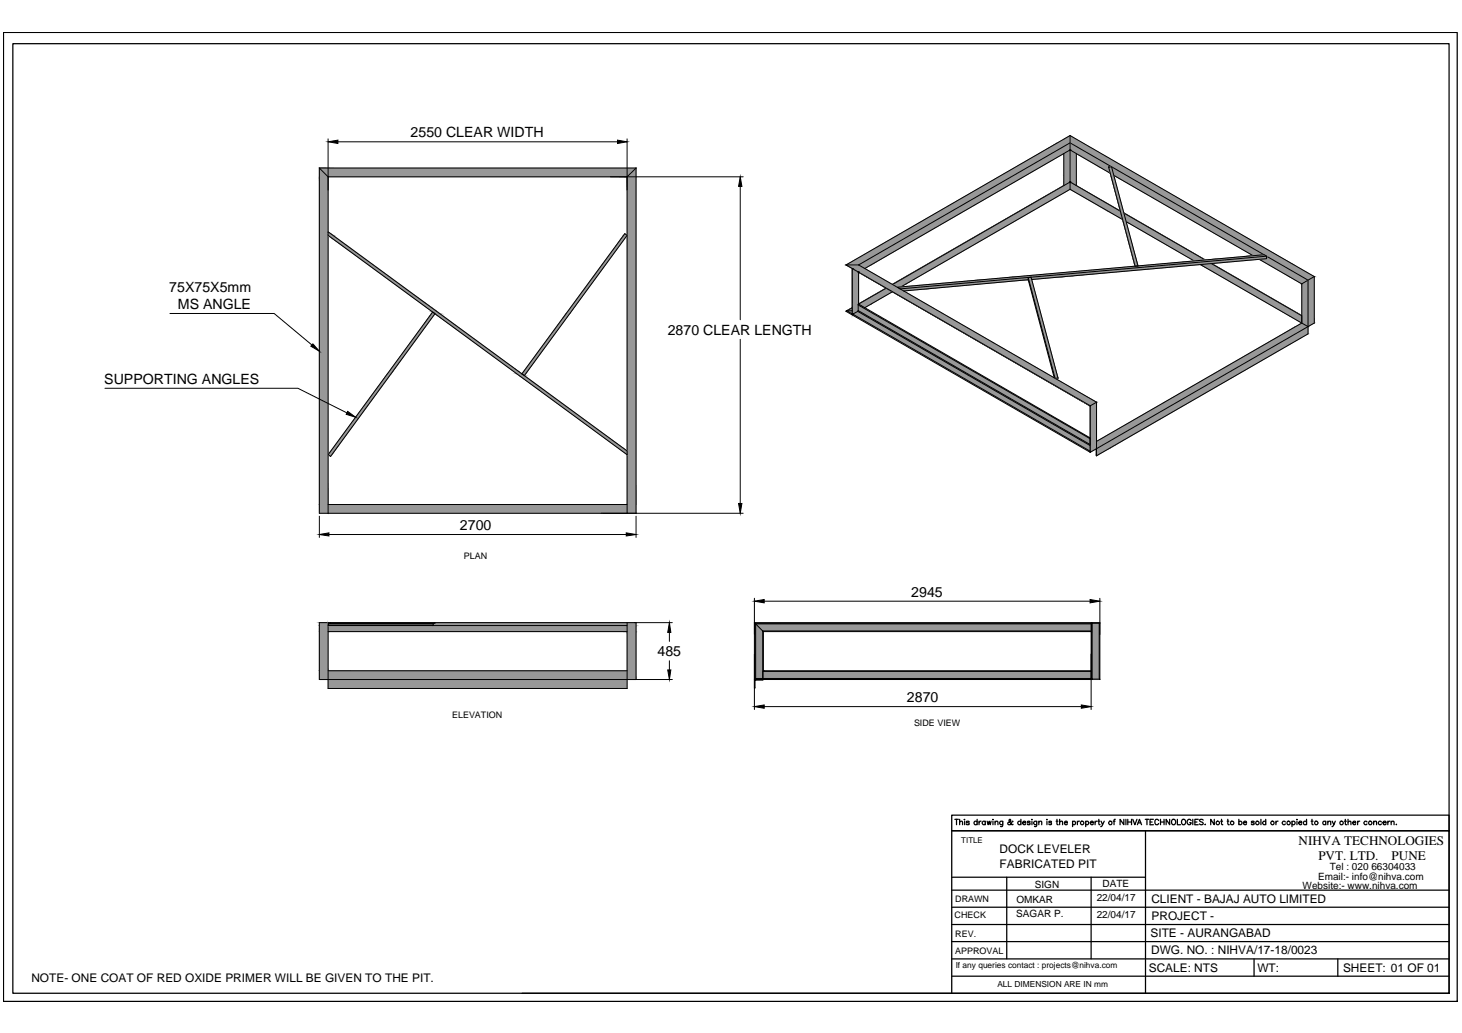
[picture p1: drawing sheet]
<svg xmlns="http://www.w3.org/2000/svg" width="297mm" height="210mm" viewBox="0 0 297 210" stroke-linecap="round" stroke-linejoin="round" font-family="sans-serif">
<!-- layer: 0 -->
<g fill="#989898" stroke="#989898" stroke-width=".2">
<path d="M66.7 126.6h.1z"/>
<path d="M66.7 127v.1z"/>
<path d="M64.9 34.1l1.8 1.8h-1.8z"/>
<path d="M127.4 35.9l1.8-1.8v1.8z"/>
<path d="M66.7 47.1l.5 .4h-.5z"/>
<path d="M126.9 47.5l.5 .3h-.7z"/>
<path d="M87.9 63.4l.5 .3h-.7z"/>
<path d="M115 63.7h.7l-8.9 12.3z"/>
<path d="M105.5 76.3h1l20.9 15.3z"/>
<path d="M78.7 76h.7l-12 16.4z"/>
<path d="M217.4 29l2.5 1.5h-2.5z"/>
<path d="M223.3 33.9h2.5z"/>
<path d="M216.1 37l.1 .7z"/>
<path d="M216.1 37h1.3l-1.2 .7z"/>
<path d="M226.3 35.6h2.5l28 16.2z"/>
<path d="M257.3 52.1l.9 .5h-.9z"/>
<path d="M265.8 56.9l1.2-.7v.7z"/>
<path d="M261.9 56.2h2.6l1.3 .7z"/>
<path d="M173.2 54.6l1.2 .7h-1.2z"/>
<path d="M174.4 62l2 1.1h-2z"/>
<path d="M173.3 63.8l1-.5 .9 .5z"/>
<path d="M173.2 63.8v.2z"/>
<path d="M174.4 63.1h2l45.1 26z"/>
<path d="M173.3 63.8h2l46.2 26.7z"/>
<path d="M214.9 38.5l2.5-1.5v1.5z"/>
<path d="M181.3 57.8h2.6l-.9 .5z"/>
<path d="M178.8 59.3l1.2-.7 1.3 .7z"/>
<path d="M178.8 59.3h2.5l-4.3 2.5z"/>
<path d="M217.4 37l2.5 1.5h-2.5z"/>
<path d="M225.8 43.3h1.9l.4 1.3z"/>
<path d="M228.3 43.3l2.3 1.3h-1.9z"/>
<path d="M228.8 45h2.5l13.5 7.8z"/>
<path d="M243.9 53.7l2.2-.2 .3 .2z"/>
<path d="M243.9 53.7h2.5l18.1 10.5z"/>
<path d="M263.2 66.4l1.3-.8 1.3 .8z"/>
<path d="M263.2 67.8l2.6-1.4v1.4z"/>
<path d="M225.3 89.7l37.9-23.3h2.6z"/>
<path d="M225.3 91.2l37.9-23.4h2.6z"/>
<path d="M214.9 29l2.5-1.5 2.5 1.5z"/>
<path d="M260.3 53.8h2.6l4.1 2.4z"/>
<path d="M214.9 30.5l2.5-1.5v1.5z"/>
<path d="M177 53.8l37.9-23.3h2.5z"/>
<path d="M171.9 53.8h2.5l48.4 27.9z"/>
<path d="M221.5 82.5h1.3v8.7z"/>
<path d="M253.4 52.1l3.4-.3 .5 .3z"/>
<path d="M251.8 52.6l5.5-.5v.5z"/>
<path d="M204.2 56.8l4.7-.4v.4z"/>
<path d="M209.5 56.3h5.5z"/>
<path d="M186.3 58.4l13.2-1.6h3.9z"/>
<path d="M188.3 58.7l15.1-1.9h5.5z"/>
<path d="M225.2 33.9h.6z"/>
<path d="M225.2 33.9h.6l5.4 20.1z"/>
<path d="M208.9 56.4l.6-.1z"/>
<path d="M208.9 56.4h.6l5.5 20.4z"/>
<path d="M88.4 126.5l39 .1zM88.4 126.5l39 .1z"/>
<path d="M88.3 126.6h39.1zM88.4 126.6h39z"/>
<path d="M88 126.6h39.4zM88 126.6h39.4z"/>
<path d="M88 126.6l39.4 .1zM88 126.6l39.4 .1z"/>
<path d="M88 126.7v.3h39.4zM88 126.7h39.4v.3z"/>
<path d="M88 127l39.4 .1zM88 127l39.4 .1z"/>
<path d="M127.4 126.5v.6h1.8zM127.4 126.5h1.8v.6z"/>
<path d="M87.9 127.1h39.5zM88 127.1h39.4z"/>
<path d="M64.9 126.5v.6h1.8zM64.9 126.5h1.8v.6z"/>
<path d="M127.4 127.1v1.2h1.8zM127.4 127.1h1.8v1.2z"/>
<path d="M66.7 127.1v1.2h60.7zM66.7 127.1h60.7v1.2z"/>
<path d="M64.9 127.1v1.2h1.8zM64.9 127.1h1.8v1.2z"/>
<path d="M64.9 128.3v8h1.8zM64.9 128.3h1.8v8z"/>
<path d="M127.4 128.3v9.8h1.8zM127.4 128.3h1.8v9.8z"/>
<path d="M66.7 136.3v1.8h60.7zM66.7 136.3h60.7v1.8z"/>
<path d="M64.9 136.3v1.8h1.8zM64.9 136.3h1.8v1.8z"/>
<path d="M66.7 138.1v1.8h60.7zM66.7 138.1h60.7v1.8z"/>
<path d="M66.7 126.5l.4 .1zM66.7 126.5h.5z"/>
<path d="M66.7 126.6h.4zM66.7 126.6h.4z"/>
<path d="M66.7 126.6v.1zM66.7 126.6v.1z"/>
<path d="M66.7 126.7v.3zM66.7 126.7v.3z"/>
<path d="M67.2 126.5l21.2 .1zM67.2 126.5l21.2 .1z"/>
<path d="M67.1 126.6h21.2zM67.1 126.6h21.3z"/>
<path d="M66.7 126.7v.3h21.3zM66.7 126.7h21.3v.3z"/>
<path d="M66.7 127l21.3 .1zM66.7 127h21.3z"/>
<path d="M66.7 127.1h21.2zM66.7 127.1h21.3z"/>
<path d="M66.7 126.6h21.3zM66.8 126.6h21.2z"/>
<path d="M66.7 126.6l21.3 .1zM66.7 126.6l21.3 .1z"/>
<path d="M64.9 34.1l1.8 1.8h60.7zM64.9 34.1h64.3l-1.8 1.8z"/>
<path d="M127.4 35.9v66.6h1.8zM127.4 35.9h1.8v66.6z"/>
<path d="M64.9 35.9v66.6h1.8zM64.9 35.9h1.8v66.6z"/>
<path d="M127.4 102.5v1.8h1.8zM127.4 102.5h1.8v1.8z"/>
<path d="M66.7 102.5v1.8h60.7zM66.7 102.5h60.7v1.8z"/>
<path d="M64.9 102.5v1.8h1.8zM64.9 102.5h1.8v1.8z"/>
<path d="M66.7 47.5v.3h1zM66.7 47.5h.5l.5 .3z"/>
<path d="M66.7 47.8l21.2 15.6h1zM66.7 47.8h1l21.2 15.6z"/>
<path d="M126.7 47.8l-11.7 15.9h.7zM126.7 47.8h.7l-11.7 15.9z"/>
<path d="M87.9 63.4l.5 .3h1zM87.9 63.4h1l.5 .3z"/>
<path d="M115 63.7l-9 12.3h.8zM106 76h.8l-.3 .3z"/>
<path d="M88.4 63.7l16.7 12.3h.9zM88.4 63.7h1l16.6 12.3z"/>
<path d="M87.7 63.7l-9 12.3h.7zM87.7 63.7h.7l-9 12.3z"/>
<path d="M105.1 76l.4 .3h1zM105.1 76h.9l.5 .3z"/>
<path d="M105.5 76.3l20.9 15.3h1zM126.4 91.6h1v.8z"/>
<path d="M78.7 76l-12 16.4h.7zM66.7 92.4h.7l-.2 .3z"/>
<path d="M153.5 126.8v1.4h1.5zM153.5 126.8l68.2 1.4h-66.7zM153.5 126.8l68.2 1.4v-1.4z"/>
<path d="M155 136.4v1.5h66.7zM155 136.4h66.7v1.5z"/>
<path d="M153.5 128.2v9.7h1.5zM153.5 128.2h1.5v9.7z"/>
<path d="M221.9 126.6v11.4h1.4zM221.9 126.6h1.4v11.4z"/>
<path d="M217.4 30.5h2.5zM217.4 30.5h2.5zM217.4 30.5h2.5zM217.4 30.5h2.5z"/>
<path d="M217.4 30.5h2.6zM217.4 30.5h2.6z"/>
<path d="M217.5 30.5l1.2 .7h2.5zM217.5 30.5h2.5l1.2 .7z"/>
<path d="M217.4 30.5v.7h1.3zM217.4 30.5l1.3 .7z"/>
<path d="M216.1 31.2h1.3l-.1-.7zM217.3 30.5l.1 .7z"/>
<path d="M218.7 31.2l4.6 2.7h2.5zM218.7 31.2h2.5l4.6 2.7z"/>
<path d="M223.3 33.9h1.9zM223.4 33.9h1.8l.4 1.3z"/>
<path d="M225.8 33.9l.5 1.7h2.5zM225.8 33.9l3 1.7z"/>
<path d="M217.4 31.2v4.4h1.3zM217.4 31.2h1.3v4.4z"/>
<path d="M216.1 31.2v4.4h1.3zM216.1 31.2h1.3v4.4z"/>
<path d="M217.4 35.6v1.3h1.3zM217.4 35.6h1.3v1.3z"/>
<path d="M216.1 35.6v1.3h1.3zM216.1 35.6h1.3v1.3z"/>
<path d="M217.4 36.9h1.3zM217.4 36.9h1.3z"/>
<path d="M216.1 36.9h1.3zM216.1 36.9h1.3z"/>
<path d="M217.5 37h1.2v.7zM217.4 36.9l1.3 .1zM217.4 36.9l1.3 .1z"/>
<path d="M217.5 37h1.2zM217.5 37h1.2z"/>
<path d="M216.1 36.9l1.3 .1zM216.1 36.9l1.3 .1z"/>
<path d="M226.3 35.6l28 16.2h2.5zM254.3 51.8h2.5l-2.2 .2z"/>
<path d="M255.8 52.7h2.6l-1.1-.1zM257.3 52.6l1.1 .1z"/>
<path d="M255.8 52.7l6.1 3.5h2.6zM255.8 52.7h2.6l6.1 3.5z"/>
<path d="M261.9 56.2l1.3 .7h2.6zM263.2 56.9h2.6l-1.3 .8zM264.5 57.7h1.3v-.8z"/>
<path d="M264.5 65.6h1.3v.8zM265.8 65.6v.8l1.2-.8z"/>
<path d="M265.8 56.9v8.7h1.2zM265.8 56.9h1.2v8.7z"/>
<path d="M264.5 57.7v7.9h1.3zM264.5 57.7h1.3v7.9z"/>
<path d="M172.1 63.1h1v-.5zM172.1 63.1h1v.7z"/>
<path d="M173.2 55.3h1.2zM173.2 55.3h1.2z"/>
<path d="M173.2 55.3v6.5h1.2zM173.2 55.3h1.2v6.5z"/>
<path d="M173.2 61.8v.1h1.2zM173.2 61.8h1.2v.1z"/>
<path d="M173.2 61.9l1.2 .1zM173.2 61.9l1.2 .1z"/>
<path d="M173.2 62v1.1h1.2zM173.2 62h1.2v1.1z"/>
<path d="M173.2 63.1v.2h1.1zM173.2 63.1h1.2l-.1 .2z"/>
<path d="M173.2 63.3l.1 .5zM173.2 63.3h1.1l-1 .5z"/>
<path d="M173.3 63.8h2zM173.3 63.8h2z"/>
<path d="M174.4 63.1l45.1 26h2zM219.5 89.1h2v1.2z"/>
<path d="M173.3 63.8l46.2 26.7h2zM219.5 90.5h2v1.2z"/>
<path d="M181.3 57.8h2.6l31-19.3zM183.9 57.8l31-19.3h2.5z"/>
<path d="M181.3 57.8l.9 .5h.8zM182.2 58.3h.8z"/>
<path d="M174.4 61.8h2.6l1.8-2.5zM174.4 61.8h2.6l-1.3 .7z"/>
<path d="M217.4 38.5l7.7 4.4h2.5zM217.4 38.5h2.5l7.7 4.4z"/>
<path d="M225.1 42.9l.7 .4h1.9zM225.1 42.9h2.5l.1 .4z"/>
<path d="M228.7 44.6l.1 .4h2.5zM228.7 44.6h1.9l.7 .4z"/>
<path d="M228.8 45l13.5 7.8h2.5zM242.3 52.8h2.5l-2.2 .2z"/>
<path d="M243.9 53.7l18 10.5h2.6zM261.9 64.2h2.6v1.4z"/>
<path d="M222.8 89.7h2.5l37.9-23.3zM222.8 89.7h2.5l-2.5 1.5z"/>
<path d="M222.8 91.2h2.5l37.9-23.4zM222.8 91.2h2.5l-2.5 1.4z"/>
<path d="M217.4 29l42.9 24.8h2.6zM217.4 29h2.5l43 24.8z"/>
<path d="M171.9 53.8h2.5l40.5-24.8zM174.4 53.8l40.5-24.8h2.5z"/>
<path d="M260.3 53.8l4.2 2.4h2.5zM264.5 56.2h2.5l-1.2 .7z"/>
<path d="M174.4 53.8h2.6l37.9-23.3zM174.4 53.8h2.6l-1.3 .8z"/>
<path d="M171.9 53.8l48.3 27.9h2.6zM220.2 81.7h2.6l-1.3 .8zM221.5 82.5h1.3v-.8z"/>
<path d="M221.5 82.5v8.7h1.3zM221.5 91.2h1.3l-1.3 .7z"/>
<path d="M247.9 52.6h3.9l1.6-.5zM251.8 52.6l1.6-.5h3.9z"/>
<path d="M209.5 56.3h5.5l36.8-3.7zM215 56.3l36.8-3.7h5.5z"/>
<path d="M205.6 56.3h3.9l38.4-3.7zM209.5 56.3l38.4-3.7h3.9z"/>
<path d="M209.5 56.3l4.9 .1zM209.5 56.4h4.9l-4.8 .4z"/>
<path d="M205 56.4h3.9zM205.6 56.3h3.9z"/>
<path d="M200.2 56.8h4l.8-.4zM204.2 56.8l.8-.4h3.9z"/>
<path d="M203.4 56.8h5.5zM204.2 56.8h4.7z"/>
<path d="M199.5 56.8h3.9zM200.2 56.8h4z"/>
<path d="M182.4 58.4h3.9l13.2-1.6zM182.4 58.4h3.9l-3.4 .3z"/>
<path d="M182.9 58.7h5.4l15.1-1.9zM182.9 58.7h5.4l-4.7 .4z"/>
<path d="M225.2 33.9l5.4 20.1h.6zM230.6 54h.6z"/>
<path d="M208.9 56.4l5.5 20.4h.6zM214.4 76.8h.6z"/>
</g>
<g fill="none" stroke="#000" stroke-width=".2">
<path d="M64.9 34.1v70.2h86.1M64.9 34.1h64.3M64.9 34.1l1.8 1.8h84.3M66.7 28.2v76.1M68.7 28.8h56.8M127.4 28.2v76.1M129.2 34.1v70.2M129.2 34.1l-1.8 1.8M150.4 37.9v27.1M216.1 31.2v6.5M217.4 30.5h.1M217.4 37h.1"/>
<path d="M217.4 37l10.2 5.9M217.4 37l-36.1 20.8M217.4 27.5v11M217.4 38.5l-34.4 19.8M217.4 38.5l10.7 6.1M217.4 27.5l49.6 28.7M217.4 30.5l8.2 4.7M217.4 27.5l-45.5 26.3M217.4 30.5l-41.7 24.1M217.5 37l-36.2 20.8M218.7 31.2v6.5M225.2 33.9h.1"/>
<path d="M225.2 33.9h.6l5.4 20.1-.6 .1zM226.3 35.6l28.3 16.4M66.7 47.1l60.7 44.5M66.7 47.8l60.7 44.6M126.9 47.5l.5 .3-20.9 28.5-.5-.3zM171.9 53.8l1.2 .8M171.9 53.8l49.6 28.7M171.9 53.8h2.5M173.1 54.6h.2M173.1 54.6l.1 9.4M173.3 54.6h.1M174.4 55.3h.1"/>
<path d="M174.4 55.3l47.1 27.2M174.4 53.8l43-24.8 48.4 27.9M174.4 55.3v6.5M174.4 53.8l48.4 27.9M180 58.5l-5.6 3.3M180 58.6l-5.6 3.2M181.3 59.3l-5.6 3.2M182.4 58.4l74.4-6.6 .5 .3-74.4 6.6zM208.9 56.4l.6-.1 5.5 20.5-.6 .1zM208.9 56.8l5.3 20M208.9 56.4v.4M208.9 56.8l-25.3 2.3"/>
<path d="M228.8 45l13.8 8M243.9 53.7l20.6 11.9M244.8 52.8l-16.5-9.5 16.6 9.5M246.1 53.5l18.4 10.7M246.2 53.5l18.3 10.6M255.8 52.7l8.7 5M257.3 52.1v.5l-47.7 4.2M264.5 57.7v7.9M265.8 56.9l-1.3 .8M265.8 56.9v10.9l-43 24.8v-10.9M267 56.2v9.4l-1.2 .8M267 56.2l-1.2 .7"/>
<path d="M21.3 78.9h39.2l10 5M34.5 63.7h21.2l7.7 6.4M87.9 63.4l.5 .3-21.2 29-.5-.3zM150.4 68.9v33.4M172.1 63.1l-.2 .2 49.6 28.6v-9.4M172.1 63.1h1M172.1 63.1l1 .7M173.1 63.9l.1 .1M173.1 62.5l-1.2 .7M173.1 62.6l-1 .5M173.3 63.8h.1M173.3 63.8l-.1 .2"/>
<path d="M173.3 63.8l48.2 27.9M174.3 63.3l-1 .5M174.3 63.3l47.2 27.2M174.4 63.1l-.1 .2M174.4 63.1l47.1 27.2M174.4 62l47.1 27.1M174.4 61.8h.1M174.4 61.8v1.3M174.4 61.8l47.1 27.2M214.5 76.9h.1M214.9 76.9h-.4M215 76.8l-.1 .1"/>
<path d="M264.5 65.6l1.3 .8M264.5 65.6l-41.7 24.1M265.8 66.4l-44.3 25.5v-9.4M221.5 82.5h.1M221.5 91.8l.1 .1M222.7 91.3l.1 1.3M222.7 91.2v.1M222.8 81.7l-1.3 .8M64.9 104.9v4.3M66.7 102.5h60.7M66.8 108.6h60.4M129.2 104.9v4.3"/>
<path d="M66.7 136.3h60.7M66.7 126.5v13.4h60.7v-13.4M66.7 128.3h60.7M66.7 127.1h60.7M66.7 126.7h21.3v.3h-21.3zM66.8 127l-.1 .1M67.2 126.5l-.1 .1M88 127l-.1 .1M88.1 126.6l-.1 .1M88.4 126.5l-.1 .1-21.5 .1M129.2 126.5v11.6M136 128.5v1.8"/>
<path d="M136 134.3v1.8M136.6 126.5h-71.7v11.6h71.7M153.3 138.1h70.2M153.3 121.6v22.6M153.4 139.7l-.1 .2M153.4 138h.1M153.4 138v-11.4h68.3v17.6M153.4 138h68.3M153.4 138.3v1.5M153.4 138v.1M153.5 137.9h68.2M153.5 137.8l-.1 .2"/>
<path d="M155 138.2l-1.6 .1M155 137.8v.1M155.1 136.3h.1M155.1 136.3h66.6M155.1 128.3h66.6M155.1 128.3v8M155.1 138.1l-.1 .1M155.1 136.3v.1M155.3 122.2h66.2M221.7 136.4h-66.7v1.5M221.7 126.8h-68.2v11.1M221.7 128.2h-66.7v9.7"/>
<path d="M221.7 126.6h.1M221.8 138h.1M221.8 126.6h.1M221.8 126.6h1.5M221.8 138h1.5M221.8 126.6v11.4M221.8 137.9v.1M221.8 137.9l-.1 .1M221.8 126.6v.1M221.8 137.9l.1 .1M221.9 126.6v11.4l-.1-.1M221.9 126.6l-.1 .1"/>
<path d="M223.3 138h.2M223.3 126.6v11.4M223.4 138l.1 .1M223.5 126.5h-70.2l1.8 1.8M223.5 126.6h-.2M223.5 121.6v16.4M223.5 126.5l-.1 .1M155.3 143.6h64.4"/>
</g>
<g fill="#000" stroke="#000" stroke-width=".2">
<path d="M66.7 28.8l2-.3v.7zM125.5 28.5l1.9 .3-1.9 .4zM150.4 35.9l.3 2h-.6zM63.6 69.9l1.3 1.5-1.8-1.1zM70.6 83.6l1.6 1.2-1.9-.6zM64.9 108.6l1.9-.3v.6zM127.2 108.3l2 .3-2 .3zM150.1 102.3h.6l-.3 2zM136 126.5l.3 2h-.6zM135.7 136.1h.6l-.3 2zM153.3 122.2l2-.4v.7zM221.5 121.8l2 .4-2 .3z"/>
<path d="M153.3 143.6l2-.4v.7zM219.7 143.2l2 .4-2 .3z"/>
</g>
<g fill="none" stroke="#000" stroke-width=".25">
<path d="M.7 6.6h295.4v196.9h-295.4zM2.6 8.9h291.8v192.9h-291.8zM193.4 178.3h39.3M194 166.5h.7M194.3 166.5v1.1M195 167.1l.2-.2h.3l.1 .7M195 166.5v1.1M195.9 166.5h.1zM196 166.9v.7M196.9 167l-.2-.1h-.3v.2l.4 .1 .1 .2-.2 .2-.4-.2M198.5 167a.35 .35 0 0 0-.5 0 .35 .35 0 0 0 0 .5 .35 .35 0 0 0 .5-.1M198.5 166.5v1.1"/>
<path d="M198.9 166.9v.7M199.3 166.9h-.2l-.2 .3M200.2 167a.35 .35 0 0 0-.5 0 .35 .35 0 0 0 0 .5 .35 .35 0 0 0 .5-.1M200.2 166.9v.7M200.6 166.9l.2 .7 .2-.7 .2 .7 .2-.7M201.7 166.5v.1zM201.7 166.9v.7M202.2 167.1l.2-.2h.3l.1 .7M202.2 166.9v.7M203.7 166.9v.9l-.4 .1M203.7 167a.35 .35 0 0 0-.5 0 .35 .35 0 0 0 0 .5 .35 .35 0 0 0 .5-.1M204.5 178.3v16.5"/>
<path d="M205.8 166.9h-.1a.68 .68 0 0 1-.9 .6v-.3l.5-.5v-.2h-.2a.96 .96 0 0 0 .7 1.1v-.1M207.4 167a.35 .35 0 0 0-.5 0 .35 .35 0 0 0 0 .5 .35 .35 0 0 0 .5-.1M207.4 166.5v1.1M207.8 167.2h.6a.35 .35 0 0 0-.4-.3 .35 .35 0 0 0-.3 .4 .35 .35 0 0 0 .4 .3l.3-.2M209.3 167l-.2-.1h-.3v.2l.5 .3-.2 .2-.4-.2M209.7 166.5v.1zM209.7 166.9v.7M210.6 166.9v.9l-.4 .1M210.6 167a.35 .35 0 0 0-.5 0 .35 .35 0 0 0 0 .5 .35 .35 0 0 0 .5-.1M211.1 167.1l.2-.2h.3l.1 .7M211.1 166.9v.7M212.7 166.5v.1z"/>
<path d="M212.7 166.9v.7M213.6 167l-.2-.1h-.3v.2l.4 .1 .1 .2-.2 .2-.3-.2M214.6 166.9h.4M214.7 166.5v.9l.1 .1 .2 .1M215.3 167.1l.3-.2h.2l.1 .7M215.3 166.5v1.1M216.3 167.2h.6a.35 .35 0 0 0-.4-.3 .35 .35 0 0 0-.3 .4 .35 .35 0 0 0 .3 .3l.4-.2M217.9 167a.33 .33 0 0 1 .5 0 .33 .33 0 0 1 0 .5 .33 .33 0 0 1-.5-.1M217.9 166.9v1.1M218.9 166.9v.7M219.3 166.9h-.2l-.2 .3M220.6 167a.33 .33 0 0 1 .5 0 .33 .33 0 0 1 0 .5 .33 .33 0 0 1-.5-.1"/>
<path d="M220.6 166.9v1.1M221.5 167.2l.7-.1a.34 .34 0 0 0-.6-.1 .34 .34 0 0 0 0 .5 .34 .34 0 0 0 .6-.1M221.7 178.3v16.5M222.5 166.9v.7M222.9 166.9h-.2l-.2 .3M223.1 166.9h.4M223.3 166.5v.9v.1l.2 .1M223.7 166.9l.3 .7 .4-.7M224 167.6l-.4 .4M226.2 166.9h.4M226.6 166.5h-.2l-.1 .2v.9M228.3 166.5v1.1l-.7-1.1v1.1"/>
<path d="M228.8 166.5v1.1M229.1 166.5v1.1M229.1 167h.8M229.9 166.5v1.1M230.2 166.5l.4 1.1 .4-1.1M231.1 167.6l.4-1.1 .4 1.1M231.3 167.2h.5M232.7 166.5h.7M232.7 168.8v33M233 166.5v1.1M233.7 167h.4M234.3 166.5h-.6v1.1h.6"/>
<path d="M235.4 166.7a.39 .39 0 0 0-.5-.2 .39 .39 0 0 0-.3 .4v.3a.39 .39 0 0 0 .3 .4 .39 .39 0 0 0 .5-.3M235.8 167h.7M235.8 166.5v1.1M236.5 166.5v1.1M237.6 166.5v1.1l-.7-1.1v1.1M238.1 166.7a.48 .48 0 0 1 .7 0 .48 .48 0 0 1 0 .7 .48 .48 0 0 1-.7 0zM239.2 166.5v1.1h.6M240.1 166.7a.48 .48 0 0 1 .7 0 .48 .48 0 0 1 0 .7 .48 .48 0 0 1-.7 0zM242 166.7a.45 .45 0 0 0-.6-.2 .45 .45 0 0 0-.2 .7 .4 .4 0 0 0 .4 .4 .4 .4 0 0 0 .4-.4h-.3M242.3 166.5v1.1M242.8 167h.4M243.4 166.5h-.6v1.1h.6"/>
<path d="M244.5 166.7l-.3-.2h-.4l-.1 .2 .1 .2 .5 .2 .2 .3-.3 .2-.5-.2M244.8 167.5h.1zM246.7 166.5v1.1l-.7-1.1v1.1M248 166.9h.4M248.2 166.5v.9v.1l.2 .1M249.3 166.9h.4M249.5 166.5v.9l.3 .2M251.7 167a.35 .35 0 0 1 .5 0 .35 .35 0 0 1 0 .5 .35 .35 0 0 1-.5-.1M251.7 166.5v1.1M252.6 167.2l.7-.1a.34 .34 0 0 0-.6-.1 .34 .34 0 0 0 0 .5 .34 .34 0 0 0 .6-.1M254.8 167l-.2-.1h-.3v.2l.4 .1 .1 .2-.2 .2-.4-.2M256.2 166.5v1.1"/>
<path d="M257.2 167a.35 .35 0 0 0-.6 0 .35 .35 0 0 0 0 .5 .35 .35 0 0 0 .6-.1M257.2 166.5v1.1M259.2 166.9v.7M259.7 166.9h-.3l-.2 .3M261.1 167a.35 .35 0 0 0-.5 0 .35 .35 0 0 0 0 .5 .35 .35 0 0 0 .5-.1M262.5 167a.35 .35 0 0 1 .5 0 .35 .35 0 0 1 0 .5 .35 .35 0 0 1-.5-.1M262.5 166.9v1.1M263.5 166.5h.1M263.5 166.9v.7M263.8 167.2h.7a.35 .35 0 0 0-.4-.3 .35 .35 0 0 0-.3 .4 .35 .35 0 0 0 .3 .3l.4-.2M265.5 167a.35 .35 0 0 0-.6 0 .35 .35 0 0 0 0 .5 .35 .35 0 0 0 .6-.1M265.5 166.5v1.1"/>
<path d="M266.4 166.9h.4M266.6 166.5v.9v.1l.2 .1M269.4 167a.33 .33 0 0 0-.5 0 .33 .33 0 0 0 0 .5 .33 .33 0 0 0 .5-.1M269.4 166.9v.7M269.8 167.1l.2-.2h.3l.1 .7M269.8 166.9v.7M270.7 166.9l.3 .7 .3-.7M271 167.6l-.4 .4M273.2 166.9h.3M273.3 166.5v.9l.1 .1 .2 .1M273.9 167.1l.2-.2h.3l.1 .7M273.9 166.5v1.1"/>
<path d="M274.9 167.2h.5a.35 .35 0 0 0-.3-.3 .35 .35 0 0 0-.3 .4 .35 .35 0 0 0 .3 .3l.3-.2M275.8 166.9v.7M276.3 166.9h-.3l-.2 .3M277.7 167a.35 .35 0 0 0-.5 0 .35 .35 0 0 0 0 .5 .35 .35 0 0 0 .5-.1M279.1 167.1l.2-.2h.3l.1 .7M279.1 166.9v.7M280.7 167a.35 .35 0 0 0-.6 0 .35 .35 0 0 0 0 .5 .35 .35 0 0 0 .6-.1M281 167.2h.6a.36 .36 0 0 0-.5-.2 .36 .36 0 0 0 0 .6 .36 .36 0 0 0 .5-.2M282 166.9v.7M282.4 166.9h-.3l-.1 .3M282.6 167.1l.3-.2h.3v.7M282.6 166.9v.7"/>
<path d="M283.7 167.5h.1M193.4 191.3h101M193.4 187.9h101M193.4 184.3h101M193.4 180.9h101M193.4 194.8h101M193.4 198.4h101M254.8 194.8v3.6M271.8 194.8v3.6M106.1 201.8h188.3M193.4 201.8v-33h101h-101v-3.2h101v36.2"/>
<circle cx="219.9" cy="167.2" r=".36"/>
<circle cx="225.6" cy="167.2" r=".35"/>
<circle cx="247.4" cy="167.2" r=".36"/>
<circle cx="250.3" cy="167.2" r=".36"/>
<circle cx="255.5" cy="167.2" r=".36"/>
<circle cx="258.5" cy="167.2" r=".35"/>
<circle cx="261.8" cy="167.2" r=".35"/>
<circle cx="267.4" cy="167.2" r=".35"/>
<circle cx="272.6" cy="167.2" r=".36"/>
<circle cx="278.4" cy="167.2" r=".35"/>
</g>
<g font-size="2.9">
<text x="83.4" y="27.8">2550 CLEAR WIDTH</text>
<text x="34.4" y="59.3">75X75X5mm</text>
<text x="36.1" y="62.7">MS ANGLE</text>
<text x="135.7" y="68">2870 CLEAR LENGTH</text>
<text x="21.2" y="78">SUPPORTING ANGLES</text>
<text x="93.5" y="107.6">2700</text>
<text x="185.2" y="121.2">2945</text>
<text x="133.6" y="133.3">485</text>
<text x="184.3" y="142.6">2870</text>
</g>
<g font-size="2.7">
<text x="263.8" y="171.6">NIHVA TECHNOLOGIES</text>
<text x="267.9" y="174.7">PVT. LTD.</text>
<text x="282.7" y="174.7">PUNE</text>
</g>
<g font-size="2.4">
<text x="203.1" y="173.4">DOCK LEVELER</text>
<text x="203.1" y="176.3">FABRICATED PIT</text>
<text x="233.9" y="183.5">CLIENT - BAJAJ AUTO LIMITED</text>
<text x="233.8" y="190.4">SITE - AURANGABAD</text>
<text x="234" y="187">PROJECT -</text>
<text x="233.4" y="197.4">SCALE: NTS</text>
<text x="233.9" y="193.9">DWG. NO. : NIHVA/17-18/0023</text>
<text x="255.5" y="197.4">WT:</text>
<text x="272.9" y="197.4">SHEET: 01 OF 01</text>
<text x="6.4" y="199.5">NOTE- ONE COAT OF RED OXIDE PRIMER WILL BE GIVEN TO THE PIT.</text>
</g>
<g font-size="2">
<text x="267.8" y="178.7">Email:- info@nihva.com</text>
<text x="270.2" y="176.7">Tel : 020 66304033</text>
<text x="206.5" y="183.4">OMKAR</text>
<text x="210.3" y="180.4">SIGN</text>
<text x="222.8" y="183">22/04/17</text>
<text x="224" y="180.3">DATE</text>
<text x="264.7" y="180.7">Website:- www.nihva.com</text>
<text x="206.5" y="186.4">SAGAR P.</text>
<text x="222.8" y="186.5">22/04/17</text>
</g>
<g font-size="1.8">
<text x="94.3" y="113.6">PLAN</text>
<text x="91.8" y="146">ELEVATION</text>
<text x="185.7" y="147.6">SIDE VIEW</text>
<text x="194.1" y="183.4">DRAWN</text>
<text x="194" y="186.5">CHECK</text>
<text x="194.1" y="190.4">REV.</text>
<text x="194.1" y="193.9">APPROVAL</text>
</g>
<g font-size="1.7">
<text x="194.2" y="196.6">If any queries contact : projects@nihva.com</text>
<text x="202.6" y="200.6">ALL DIMENSION ARE IN mm</text>
</g>
<text font-size="1.6" x="195.3" y="171.2">TITLE</text>
</svg>
